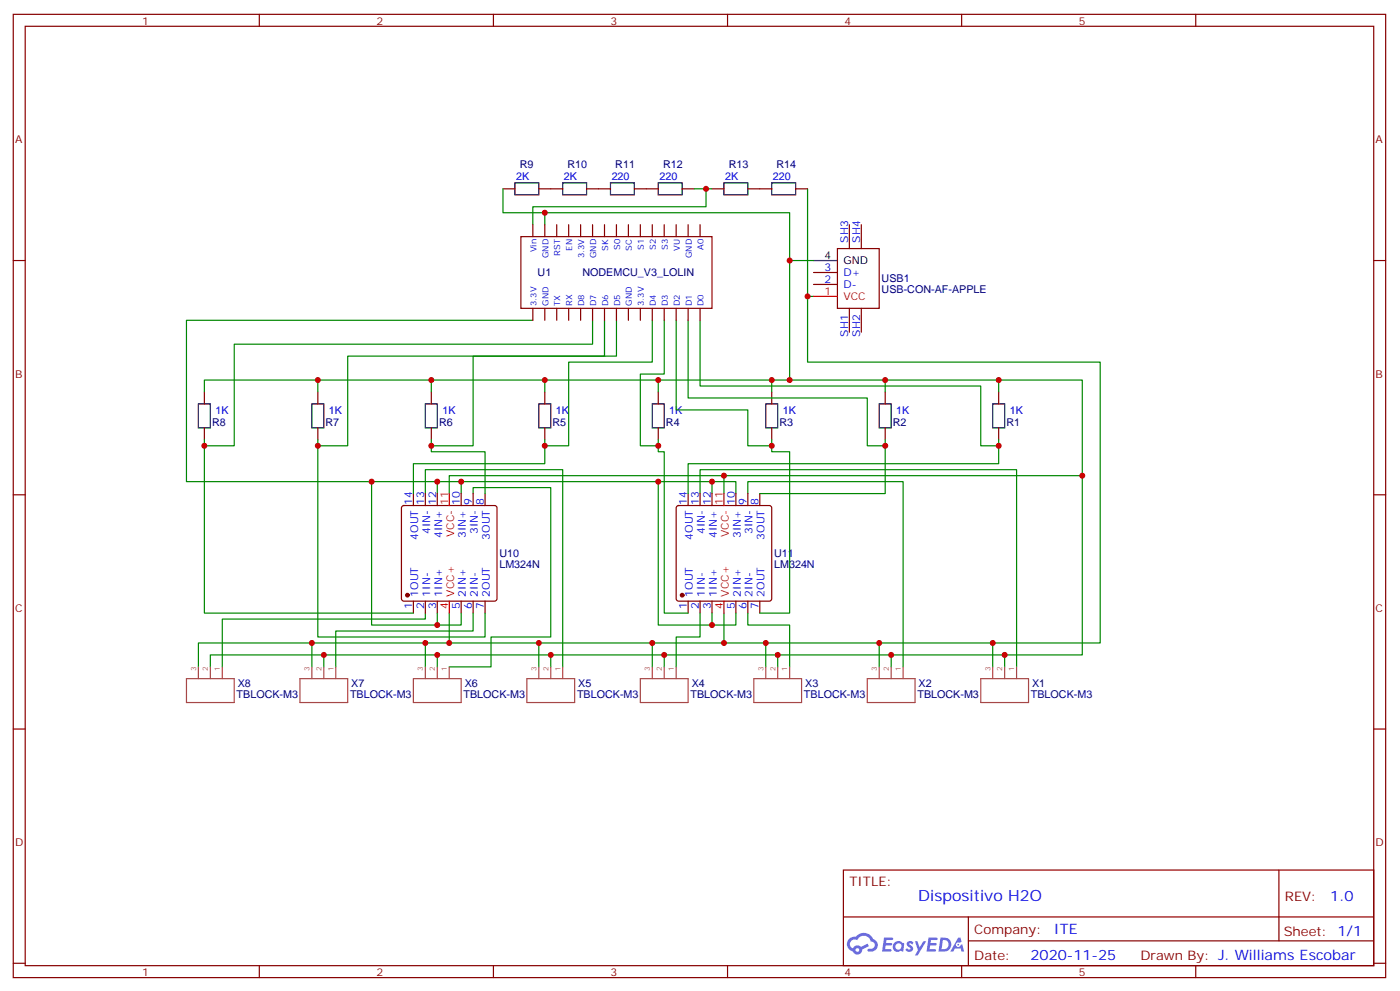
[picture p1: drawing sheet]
<svg xmlns="http://www.w3.org/2000/svg" width="413mm" height="293mm" viewBox="0 0 413 293" stroke-linecap="round" stroke-linejoin="round" font-family="sans-serif">
<g fill="none" stroke="#870000" stroke-width=".35">
<path d="M3.9 4.2h405.4v284.4h-405.4zM7.4 7.8h398.3v277.2h-398.3zM76.6 4.2v3.6M145.7 4.2v3.6M214.9 4.2v3.6M284 4.2v3.6M353.2 4.2v3.6M3.9 76.9h3.5M405.7 76.9h3.6M3.9 146h3.5M405.7 146h3.6M3.9 215.2h3.5"/>
<path d="M405.7 215.2h3.6M249.1 256.8h156.6v28.2h-156.6zM377.7 256.8v20.9M249.1 270.7h156.5M286 277.7h119.6M286 270.7v14.1M3.9 284.3h3.5M76.6 285v3.6M145.7 285v3.6M214.9 285v3.6M284 285v3.6M353.2 285v3.6"/>
<path d="M405.7 284.3h3.6"/>
</g>
<g fill="#5487ff">
<path d="M268.1 278a1.22 1.22 0 0 1 1.7 .3l-.4 .5a.47 .47 0 0 0-.3-.4 .47 .47 0 0 0-.5 .2l.1 .3a1.14 1.14 0 0 1 .8 1.7 1.14 1.14 0 0 1-1.9 0l-.2-.2 .5-.5 .7 .4a.29 .29 0 0 0 .3-.3 .29 .29 0 0 0-.2-.3 1.04 1.04 0 0 1-.6-1.7z"/>
<path d="M261.1 276.8h2.3l.4 .1-.2 .5-1.8 .1-.1 .9h1.5l.3 .3-.4 .4h-1.5l-.2 1.1h1.7l.2 .3-.2 .4h-2.6z"/>
<path d="M274.2 276.8h2.4l.3 .1-.1 .5-1.8 .1-.2 .9h1.6l.3 .3-.4 .4h-1.6l-.1 1.1h1.7l.2 .3-.2 .4h-2.7z"/>
<path d="M283 276.8h.7l.3 1.2-.6 .3a.69 .69 0 0 0-1 .3 .69 .69 0 0 0 .4 1 .69 .69 0 0 0 .9-.7l.5-.2 .6 2.2h-.8l-.3-.9h-1.7l-.5 .9h-.8z"/>
<path d="M270.2 277.8h.8l.6 1.9 1.1-1.9h.9l-2.6 4.2h-.8l.9-1.5z"/>
<path d="M277.8 276.8l-.6 4.1h1.3a2.11 2.11 0 0 0 2.5-2.1 2.11 2.11 0 0 0-2.5-2zM278.5 277.5a1.39 1.39 0 0 1 1.7 1.4 1.39 1.39 0 0 1-1.8 1.3h-.3z"/>
<path d="M264.1 278.4a1.54 1.54 0 0 0-.1 2.1 1.54 1.54 0 0 0 2.1 .2l.7 .2 .3-2.3-.2-.2-.4-.1a1.49 1.49 0 0 0-2.4 .1zM264.3 279.4a.95 .95 0 0 1 1.9 0 .95 .95 0 0 1-1.9 0z"/>
<path d="M250.8 277.1a2.18 2.18 0 0 0 1.1 3.7 1.44 1.44 0 0 0 1.6 1 1.44 1.44 0 0 0 1.2-1.5l2-1-.5-.8-1.9 1a1.47 1.47 0 0 0-2.4 .5 1.39 1.39 0 0 1-.7-2 1.39 1.39 0 0 1 2-.5 2.12 2.12 0 0 1 2.2-1.3 2.12 2.12 0 0 1 1.9 1.7 1.14 1.14 0 0 1 1 1.4 1.14 1.14 0 0 1-1.6 .8 .43 .43 0 0 0-.5 .3 .43 .43 0 0 0 .4 .5 1.98 1.98 0 0 0 2.5-1.2 1.98 1.98 0 0 0-1.2-2.5 3.1 3.1 0 0 0-5.3-.7l-.9 .1zM252.7 280.4a.55 .55 0 0 1 1.1 0 .55 .55 0 0 1-1.1 0z"/>
<circle cx="283" cy="278.9" r=".26"/>
</g>
<g fill="none" stroke="#008700" stroke-width=".35">
<path d="M148.6 55.7v7.1h84.6v14.1M205 55.7h5.3M208.5 55.7v5.3h-51.1v5.3M238.5 55.7v31.8h1.8M160.9 62.8v3.5M240.3 76.9h-7.1v35.3h61.8v3.5M157.4 94.5h-102.3v47.7h74.1v3.5M175 94.5v7.1h-105.8v30h-8.8M178.5 94.5v10.6h-75.8v26.5h-8.8M182.1 94.5v10.6h-42.4v26.5h-12.3M192.7 94.5v12.4h-24.7v24.7h-7.1M196.2 94.5v15.9h-7.1v21.2h5.3"/>
<path d="M199.7 94.5v26.5h21.2v10.6h7M203.2 94.5v23h53v14.1h5.2M206.8 94.5v19.4h82.9v17.7h5.3M238.5 87.5v19.4h86.4v82.9h-31.7v7M93.9 112.2v3.5M127.4 112.2v3.5M160.9 112.2v3.5M194.4 112.2v3.5M227.9 112.2v3.5M233.2 112.2h-172.8v3.5M261.4 112.2v3.5M295 112.2h24.7v81.1h-23v3.5"/>
<path d="M60.4 129.8v51.2h61.7M93.9 129.8v58.2h49.4v-7M127.4 129.8v3.5h15.9v12.4M160.9 129.8v7.1h-38.8v8.8M194.4 129.8v3.5h1.8v47.7h7M227.9 129.8v3.5h5.3v47.7h-8.8M261.4 129.8v15.9h-37M295 129.8v7.1h-91.8v8.8M109.7 142.2v42.3h19.5v-3.5M125.6 145.7v-7.1h40.6v58.2M129.2 142.2h81.1v3.5M136.2 142.2v3.5"/>
<path d="M139.7 145.7v-1.8h23v44.1h-17.7v8.8h-12.3M194.4 142.2v42.3h15.9v-3.5M206.8 145.7v-7.1h93.4v58.2M210.3 142.2h7v3.5M213.8 140.4h-81.1v5.3M220.9 145.7v-3.5h45.8v54.6M319.7 140.4h-105.9v5.3M92.1 189.8h-33.5v7M95.6 193.3h-33.5v3.5M125.6 181v1.7h-59.9v14.1M125.6 189.8h-33.5v7M129.2 193.3h-33.6v3.5"/>
<path d="M132.7 181v8.8M136.2 181v3.5h-7M139.7 181v5.3h-40.5v10.5M159.1 189.8h-33.5v7M162.7 193.3h-33.5v3.5M192.7 189.8h-33.6v7M196.2 193.3h-33.5v3.5M206.8 181v7h-7.1v8.8M213.8 181v8.8M217.3 181v3.5h-7M220.9 181v3.5h12.3v12.3M226.2 189.8h-33.5v7"/>
<path d="M229.7 193.3h-33.5v3.5M259.7 189.8h-33.5v7M263.2 193.3h-33.5v3.5M293.2 189.8h-33.5v7M296.7 193.3h-33.5v3.5"/>
</g>
<g fill="none" stroke="#870000" stroke-width=".35">
<path d="M148.6 55.7h3.5M159.1 55.7h7.1M173.2 55.7h7.1M187.4 55.7h7M201.5 55.7h3.5M210.3 55.7h3.5M220.9 55.7h7M235 55.7h3.5M153.8 69.8h56.5v21.2h-56.5zM157.4 66.3v3.5M160.9 66.3v3.5M164.4 66.3v3.5"/>
<path d="M168 66.3v3.5M171.5 66.3v3.5M175 66.3v3.5M178.5 66.3v3.5M182.1 66.3v3.5M185.6 66.3v3.5M189.1 66.3v3.5M192.7 66.3v3.5M196.2 66.3v3.5M199.7 66.3v3.5M203.2 66.3v3.5M206.8 66.3v3.5"/>
<path d="M247.3 73.4h12.4v17.6h-12.4zM250.9 66.3v7.1M254.4 66.3v7.1M157.4 91v3.5M160.9 91v3.5M164.4 91v3.5M168 91v3.5M171.5 91v3.5M175 91v3.5M178.5 91v3.5M182.1 91v3.5M185.6 91v3.5"/>
<path d="M189.1 91v3.5M192.7 91v3.5M196.2 91v3.5M199.7 91v3.5M203.2 91v3.5M206.8 91v3.5M240.3 84h7M240.3 80.4h7M250.9 91v7.1M254.4 91v7.1M60.4 115.7v3.5M93.9 115.7v3.5"/>
<path d="M127.4 115.7v3.5M160.9 115.7v3.5M194.4 115.7v3.5M227.9 115.7v3.5M261.4 115.7v3.5M295 115.7v3.5M60.4 126.3v3.5M93.9 126.3v3.5M127.4 126.3v3.5M160.9 126.3v3.5M194.4 126.3v3.5M227.9 126.3v3.5"/>
<path d="M261.4 126.3v3.5M295 126.3v3.5M118.8 149.4l.5-.2h26.8l.5 .2 .2 .5v26.8l-.2 .5-.5 .2h-26.8l-.5-.2-.2-.5v-26.8zM122.1 145.7v3.5M125.6 145.7v3.5M129.2 145.7v3.5M136.2 145.7v3.5M139.7 145.7v3.5M143.3 145.7v3.5M199.9 149.4l.5-.2h26.8l.5 .2 .2 .5v26.8l-.2 .5-.5 .2h-26.8l-.5-.2-.2-.5v-26.8zM203.2 145.7v3.5M206.8 145.7v3.5"/>
<path d="M210.3 145.7v3.5M217.3 145.7v3.5M220.9 145.7v3.5M224.4 145.7v3.5M122.1 177.4v3.6M125.6 177.4v3.6M129.2 177.4v3.6M136.2 177.4v3.6M139.7 177.4v3.6M143.3 177.4v3.6M203.2 177.4v3.6M206.8 177.4v3.6"/>
<path d="M210.3 177.4v3.6M217.3 177.4v3.6M220.9 177.4v3.6M224.4 177.4v3.6"/>
</g>
<g fill="#870000" stroke="#870000" stroke-width=".35">
<circle cx="201.5" cy="175.7" r=".53"/>
<circle cx="120.3" cy="175.7" r=".53"/>
</g>
<path d="M240.3 87.5h7M132.7 145.7v3.5M213.8 145.7v3.5M132.7 177.4v3.6M213.8 177.4v3.6" fill="none" stroke="#f00" stroke-width=".35"/>
<g fill="none" stroke="#000" stroke-width=".35">
<path d="M152.1 54h7v3.5h-7zM166.2 54h7v3.5h-7zM180.3 54h7.1v3.5h-7.1zM194.4 54h7.1v3.5h-7.1zM213.8 54h7.1v3.5h-7.1zM227.9 54h7.1v3.5h-7.1zM240.3 76.9h7M58.6 119.2h3.5v7.1h-3.5zM92.1 119.2h3.5v7.1h-3.5zM125.6 119.2h3.6v7.1h-3.6zM159.1 119.2h3.6v7.1h-3.6zM192.7 119.2h3.5v7.1h-3.5z"/>
<path d="M226.2 119.2h3.5v7.1h-3.5zM259.7 119.2h3.5v7.1h-3.5zM293.2 119.2h3.5v7.1h-3.5z"/>
</g>
<g fill="none" stroke="#a64a4a" stroke-width=".35">
<path d="M58.6 196.8v3.5M62.1 196.8v3.5M65.7 196.8v3.5M92.1 196.8v3.5M95.6 196.8v3.5M99.2 196.8v3.5M125.6 196.8v3.5M129.2 196.8v3.5M132.7 196.8v3.5M159.1 196.8v3.5M162.7 196.8v3.5M166.2 196.8v3.5"/>
<path d="M192.7 196.8v3.5M196.2 196.8v3.5M199.7 196.8v3.5M226.2 196.8v3.5M229.7 196.8v3.5M233.2 196.8v3.5M259.7 196.8v3.5M263.2 196.8v3.5M266.7 196.8v3.5M293.2 196.8v3.5M296.7 196.8v3.5M300.2 196.8v3.5"/>
<path d="M55.1 200.3h14.1v7.1h-14.1zM88.6 200.3h14.1v7.1h-14.1zM122.1 200.3h14.1v7.1h-14.1zM155.6 200.3h14.1v7.1h-14.1zM189.1 200.3h14.1v7.1h-14.1zM222.6 200.3h14.1v7.1h-14.1zM256.2 200.3h14.1v7.1h-14.1zM289.7 200.3h14.1v7.1h-14.1z"/>
</g>
<g fill="#c00">
<circle cx="129.2" cy="184.5" r=".88"/>
<circle cx="109.7" cy="142.2" r=".88"/>
<circle cx="210.3" cy="184.5" r=".88"/>
<circle cx="194.4" cy="142.2" r=".88"/>
<circle cx="136.2" cy="142.2" r=".88"/>
<circle cx="210.3" cy="142.2" r=".88"/>
<circle cx="129.2" cy="142.2" r=".88"/>
<circle cx="213.8" cy="140.4" r=".88"/>
<circle cx="319.7" cy="140.4" r=".88"/>
<circle cx="132.7" cy="189.8" r=".88"/>
<circle cx="213.8" cy="189.8" r=".88"/>
<circle cx="92.1" cy="189.8" r=".88"/>
<circle cx="125.6" cy="189.8" r=".88"/>
<circle cx="159.1" cy="189.8" r=".88"/>
<circle cx="192.7" cy="189.8" r=".88"/>
<circle cx="226.2" cy="189.8" r=".88"/>
<circle cx="259.7" cy="189.8" r=".88"/>
<circle cx="293.2" cy="189.8" r=".88"/>
<circle cx="238.5" cy="87.5" r=".88"/>
<circle cx="227.9" cy="131.6" r=".88"/>
<circle cx="160.9" cy="62.8" r=".88"/>
<circle cx="208.5" cy="55.7" r=".88"/>
<circle cx="233.2" cy="76.9" r=".88"/>
<circle cx="60.4" cy="131.6" r=".88"/>
<circle cx="93.9" cy="131.6" r=".88"/>
<circle cx="127.4" cy="131.6" r=".88"/>
<circle cx="160.9" cy="131.6" r=".88"/>
<circle cx="194.4" cy="131.6" r=".88"/>
<circle cx="261.4" cy="131.6" r=".88"/>
<circle cx="295" cy="131.6" r=".88"/>
<circle cx="95.6" cy="193.3" r=".88"/>
<circle cx="129.2" cy="193.3" r=".88"/>
<circle cx="162.7" cy="193.3" r=".88"/>
<circle cx="196.2" cy="193.3" r=".88"/>
<circle cx="229.7" cy="193.3" r=".88"/>
<circle cx="263.2" cy="193.3" r=".88"/>
<circle cx="296.7" cy="193.3" r=".88"/>
<circle cx="295" cy="112.2" r=".88"/>
<circle cx="93.9" cy="112.2" r=".88"/>
<circle cx="127.4" cy="112.2" r=".88"/>
<circle cx="160.9" cy="112.2" r=".88"/>
<circle cx="194.4" cy="112.2" r=".88"/>
<circle cx="227.9" cy="112.2" r=".88"/>
<circle cx="233.2" cy="112.2" r=".88"/>
<circle cx="261.4" cy="112.2" r=".88"/>
</g>
<text font-size="4.6" fill="#00f" x="271.2" y="265.8">Dispositivo H2O</text>
<g font-size="4.2" fill="#00f">
<text x="392.9" y="266.1">1.0</text>
<text x="311.3" y="275.6">ITE</text>
<text x="304.3" y="283.4">2020-11-25</text>
</g>
<g font-size="3.9" fill="#800">
<text x="250.9" y="261.4">TITLE:</text>
<text x="379.5" y="266.1">REV:</text>
<text x="287.8" y="275.6">Company:</text>
<text x="379.1" y="276.2">Sheet: 1/1</text>
<text x="287.8" y="283.3">Date:</text>
<text x="336.8" y="283.4">Drawn By: J. Williams Escobar</text>
</g>
<g font-size="3.2" fill="#800">
<text x="42" y="7.2">1</text>
<text x="111.2" y="7.2">2</text>
<text x="180.3" y="7.2">3</text>
<text x="249.4" y="7.2">4</text>
<text x="318.6" y="7.2">5</text>
<text x="4.4" y="42.3">A</text>
<text x="406.3" y="42.3">A</text>
<text x="4.4" y="111.5">B</text>
<text x="406.3" y="111.5">B</text>
<text x="4.4" y="180.6">C</text>
<text x="406.3" y="180.6">C</text>
<text x="4.4" y="249.8">D</text>
<text x="406.3" y="249.8">D</text>
<text x="42" y="288">1</text>
<text x="111.2" y="288">2</text>
<text x="180.3" y="288">3</text>
<text x="249.4" y="288">4</text>
<text x="318.6" y="288">5</text>
</g>
<g font-size="3.2" fill="#00f">
<text x="152.4" y="53.3">2K</text>
<text x="166.5" y="53.3">2K</text>
<text x="180.7" y="53.3">220</text>
<text x="194.8" y="53.3">220</text>
<text x="214.2" y="53.3">2K</text>
<text x="228.3" y="53.3">220</text>
<text x="250.5" y="71.6" transform="rotate(-90 250.5 71.6)">SH3</text>
<text x="254" y="71.6" transform="rotate(-90 254 71.6)">SH4</text>
<text x="243.6" y="83.6">2</text>
<text x="243.6" y="80.1">3</text>
<text x="249.1" y="81.5">D+</text>
<text x="249.1" y="85">D-</text>
<text x="250.5" y="99.3" transform="rotate(-90 250.5 99.3)">SH1</text>
<text x="254" y="99.3" transform="rotate(-90 254 99.3)">SH2</text>
<text x="63.6" y="122.1">1K</text>
<text x="97.1" y="122.1">1K</text>
<text x="130.7" y="122.1">1K</text>
<text x="164.2" y="122.1">1K</text>
<text x="197.7" y="122.1">1K</text>
<text x="231.2" y="122.1">1K</text>
<text x="264.7" y="122.1">1K</text>
<text x="298.2" y="122.1">1K</text>
<text x="121.7" y="149" transform="rotate(-90 121.7 149)">14</text>
<text x="125.3" y="149" transform="rotate(-90 125.3 149)">13</text>
<text x="128.8" y="149" transform="rotate(-90 128.8 149)">12</text>
<text x="135.9" y="149" transform="rotate(-90 135.9 149)">10</text>
<text x="139.4" y="149" transform="rotate(-90 139.4 149)">9</text>
<text x="142.9" y="149" transform="rotate(-90 142.9 149)">8</text>
<text x="202.9" y="149" transform="rotate(-90 202.9 149)">14</text>
<text x="206.4" y="149" transform="rotate(-90 206.4 149)">13</text>
<text x="209.9" y="149" transform="rotate(-90 209.9 149)">12</text>
<text x="217" y="149" transform="rotate(-90 217 149)">10</text>
<text x="220.5" y="149" transform="rotate(-90 220.5 149)">9</text>
<text x="224" y="149" transform="rotate(-90 224 149)">8</text>
<text x="123.5" y="159.3" transform="rotate(-90 123.5 159.3)">4OUT</text>
<text x="127" y="157.7" transform="rotate(-90 127 157.7)">4IN-</text>
<text x="130.6" y="158.9" transform="rotate(-90 130.6 158.9)">4IN+</text>
<text x="137.6" y="158.9" transform="rotate(-90 137.6 158.9)">3IN+</text>
<text x="141.1" y="157.7" transform="rotate(-90 141.1 157.7)">3IN-</text>
<text x="144.7" y="159.3" transform="rotate(-90 144.7 159.3)">3OUT</text>
<text x="204.6" y="159.3" transform="rotate(-90 204.6 159.3)">4OUT</text>
<text x="208.2" y="157.7" transform="rotate(-90 208.2 157.7)">4IN-</text>
<text x="211.7" y="158.9" transform="rotate(-90 211.7 158.9)">4IN+</text>
<text x="218.8" y="158.9" transform="rotate(-90 218.8 158.9)">3IN+</text>
<text x="222.3" y="157.7" transform="rotate(-90 222.3 157.7)">3IN-</text>
<text x="225.8" y="159.3" transform="rotate(-90 225.8 159.3)">3OUT</text>
<text x="121.7" y="179.6" transform="rotate(-90 121.7 179.6)">1</text>
<text x="123.5" y="176.1" transform="rotate(-90 123.5 176.1)">1OUT</text>
<text x="125.3" y="179.6" transform="rotate(-90 125.3 179.6)">2</text>
<text x="127" y="176.1" transform="rotate(-90 127 176.1)">1IN-</text>
<text x="128.8" y="179.6" transform="rotate(-90 128.8 179.6)">3</text>
<text x="130.6" y="176.1" transform="rotate(-90 130.6 176.1)">1IN+</text>
<text x="135.9" y="179.6" transform="rotate(-90 135.9 179.6)">5</text>
<text x="137.6" y="176.1" transform="rotate(-90 137.6 176.1)">2IN+</text>
<text x="139.4" y="179.6" transform="rotate(-90 139.4 179.6)">6</text>
<text x="141.1" y="176.1" transform="rotate(-90 141.1 176.1)">2IN-</text>
<text x="142.9" y="179.6" transform="rotate(-90 142.9 179.6)">7</text>
<text x="144.7" y="176.1" transform="rotate(-90 144.7 176.1)">2OUT</text>
<text x="202.9" y="179.6" transform="rotate(-90 202.9 179.6)">1</text>
<text x="204.6" y="176.1" transform="rotate(-90 204.6 176.1)">1OUT</text>
<text x="206.4" y="179.6" transform="rotate(-90 206.4 179.6)">2</text>
<text x="208.2" y="176.1" transform="rotate(-90 208.2 176.1)">1IN-</text>
<text x="209.9" y="179.6" transform="rotate(-90 209.9 179.6)">3</text>
<text x="211.7" y="176.1" transform="rotate(-90 211.7 176.1)">1IN+</text>
<text x="217" y="179.6" transform="rotate(-90 217 179.6)">5</text>
<text x="218.8" y="176.1" transform="rotate(-90 218.8 176.1)">2IN+</text>
<text x="220.5" y="179.6" transform="rotate(-90 220.5 179.6)">6</text>
<text x="222.3" y="176.1" transform="rotate(-90 222.3 176.1)">2IN-</text>
<text x="224" y="179.6" transform="rotate(-90 224 179.6)">7</text>
<text x="225.8" y="176.1" transform="rotate(-90 225.8 176.1)">2OUT</text>
</g>
<g font-size="3.2" fill="#000080">
<text x="153.5" y="49.7">R9</text>
<text x="167.6" y="49.7">R10</text>
<text x="181.7" y="49.7">R11</text>
<text x="195.8" y="49.7">R12</text>
<text x="215.2" y="49.7">R13</text>
<text x="229.4" y="49.7">R14</text>
<text x="158.8" y="81.6">U1</text>
<text x="172" y="81.6">NODEMCU_V3_LOLIN</text>
<text x="260.4" y="83.3">USB1</text>
<text x="260.4" y="86.4">USB-CON-AF-APPLE</text>
<text x="62.6" y="125.7">R8</text>
<text x="96.1" y="125.7">R7</text>
<text x="129.7" y="125.7">R6</text>
<text x="163.2" y="125.7">R5</text>
<text x="196.7" y="125.7">R4</text>
<text x="230.2" y="125.7">R3</text>
<text x="263.7" y="125.7">R2</text>
<text x="297.2" y="125.7">R1</text>
<text x="147.5" y="167.6">LM324N</text>
<text x="147.5" y="164.4">U10</text>
<text x="228.6" y="167.6">LM324N</text>
<text x="228.6" y="164.4">U11</text>
<text x="70.2" y="202.8">X8</text>
<text x="103.8" y="202.8">X7</text>
<text x="137.3" y="202.8">X6</text>
<text x="170.8" y="202.8">X5</text>
<text x="204.3" y="202.8">X4</text>
<text x="237.8" y="202.8">X3</text>
<text x="271.3" y="202.8">X2</text>
<text x="304.8" y="202.8">X1</text>
<text x="69.9" y="206">TBLOCK-M3</text>
<text x="103.4" y="206">TBLOCK-M3</text>
<text x="136.9" y="206">TBLOCK-M3</text>
<text x="170.4" y="206">TBLOCK-M3</text>
<text x="203.9" y="206">TBLOCK-M3</text>
<text x="237.5" y="206">TBLOCK-M3</text>
<text x="271" y="206">TBLOCK-M3</text>
<text x="304.5" y="206">TBLOCK-M3</text>
</g>
<g font-size="3.2">
<text x="243.6" y="76.6">4</text>
<text x="249.1" y="78">GND</text>
</g>
<g font-size="3.2" fill="#f00">
<text x="243.6" y="87.1">1</text>
<text x="249.1" y="88.5">VCC</text>
<text x="132.3" y="149" transform="rotate(-90 132.3 149)">11</text>
<text x="213.5" y="149" transform="rotate(-90 213.5 149)">11</text>
<text x="134.1" y="158.6" transform="rotate(-90 134.1 158.6)">VCC-</text>
<text x="215.2" y="158.6" transform="rotate(-90 215.2 158.6)">VCC-</text>
<text x="132.3" y="179.6" transform="rotate(-90 132.3 179.6)">4</text>
<text x="134.1" y="176.1" transform="rotate(-90 134.1 176.1)">VCC+</text>
<text x="213.5" y="179.6" transform="rotate(-90 213.5 179.6)">4</text>
<text x="215.2" y="176.1" transform="rotate(-90 215.2 176.1)">VCC+</text>
</g>
<g font-size="2.5" fill="#00f">
<text x="158.4" y="74.5" transform="rotate(-90 158.4 74.5)">Vin</text>
<text x="162" y="76.2" transform="rotate(-90 162 76.2)">GND</text>
<text x="165.5" y="75.5" transform="rotate(-90 165.5 75.5)">RST</text>
<text x="169" y="74" transform="rotate(-90 169 74)">EN</text>
<text x="172.5" y="76.3" transform="rotate(-90 172.5 76.3)">3.3V</text>
<text x="176.1" y="76.2" transform="rotate(-90 176.1 76.2)">GND</text>
<text x="179.6" y="73.9" transform="rotate(-90 179.6 73.9)">SK</text>
<text x="183.1" y="73.8" transform="rotate(-90 183.1 73.8)">S0</text>
<text x="186.7" y="74" transform="rotate(-90 186.7 74)">SC</text>
<text x="190.2" y="73.8" transform="rotate(-90 190.2 73.8)">S1</text>
<text x="193.7" y="73.8" transform="rotate(-90 193.7 73.8)">S2</text>
<text x="197.2" y="73.8" transform="rotate(-90 197.2 73.8)">S3</text>
<text x="200.8" y="74" transform="rotate(-90 200.8 74)">VU</text>
<text x="204.3" y="76.2" transform="rotate(-90 204.3 76.2)">GND</text>
<text x="207.8" y="73.8" transform="rotate(-90 207.8 73.8)">A0</text>
<text x="158.4" y="90.3" transform="rotate(-90 158.4 90.3)">3.3V</text>
<text x="162" y="90.3" transform="rotate(-90 162 90.3)">GND</text>
<text x="165.5" y="90.3" transform="rotate(-90 165.5 90.3)">TX</text>
<text x="169" y="90.3" transform="rotate(-90 169 90.3)">RX</text>
<text x="172.5" y="90.3" transform="rotate(-90 172.5 90.3)">D8</text>
<text x="176.1" y="90.3" transform="rotate(-90 176.1 90.3)">D7</text>
<text x="179.6" y="90.3" transform="rotate(-90 179.6 90.3)">D6</text>
<text x="183.1" y="90.3" transform="rotate(-90 183.1 90.3)">D5</text>
<text x="186.7" y="90.3" transform="rotate(-90 186.7 90.3)">GND</text>
<text x="190.2" y="90.3" transform="rotate(-90 190.2 90.3)">3.3V</text>
<text x="193.7" y="90.3" transform="rotate(-90 193.7 90.3)">D4</text>
<text x="197.2" y="90.3" transform="rotate(-90 197.2 90.3)">D3</text>
<text x="200.8" y="90.3" transform="rotate(-90 200.8 90.3)">D2</text>
<text x="204.3" y="90.3" transform="rotate(-90 204.3 90.3)">D1</text>
<text x="207.8" y="90.3" transform="rotate(-90 207.8 90.3)">D0</text>
</g>
<g font-size="2.1" fill="#a54b4b">
<text x="57.9" y="198.2" transform="rotate(-90 57.9 198.2)">3</text>
<text x="61.4" y="198.2" transform="rotate(-90 61.4 198.2)">2</text>
<text x="65" y="198.2" transform="rotate(-90 65 198.2)">1</text>
<text x="91.4" y="198.2" transform="rotate(-90 91.4 198.2)">3</text>
<text x="94.9" y="198.2" transform="rotate(-90 94.9 198.2)">2</text>
<text x="98.5" y="198.2" transform="rotate(-90 98.5 198.2)">1</text>
<text x="124.9" y="198.2" transform="rotate(-90 124.9 198.2)">3</text>
<text x="128.5" y="198.2" transform="rotate(-90 128.5 198.2)">2</text>
<text x="132" y="198.2" transform="rotate(-90 132 198.2)">1</text>
<text x="158.4" y="198.2" transform="rotate(-90 158.4 198.2)">3</text>
<text x="162" y="198.2" transform="rotate(-90 162 198.2)">2</text>
<text x="165.5" y="198.2" transform="rotate(-90 165.5 198.2)">1</text>
<text x="192" y="198.2" transform="rotate(-90 192 198.2)">3</text>
<text x="195.5" y="198.2" transform="rotate(-90 195.5 198.2)">2</text>
<text x="199" y="198.2" transform="rotate(-90 199 198.2)">1</text>
<text x="225.5" y="198.2" transform="rotate(-90 225.5 198.2)">3</text>
<text x="229" y="198.2" transform="rotate(-90 229 198.2)">2</text>
<text x="232.5" y="198.2" transform="rotate(-90 232.5 198.2)">1</text>
<text x="259" y="198.2" transform="rotate(-90 259 198.2)">3</text>
<text x="262.5" y="198.2" transform="rotate(-90 262.5 198.2)">2</text>
<text x="266" y="198.2" transform="rotate(-90 266 198.2)">1</text>
<text x="292.5" y="198.2" transform="rotate(-90 292.5 198.2)">3</text>
<text x="296" y="198.2" transform="rotate(-90 296 198.2)">2</text>
<text x="299.6" y="198.2" transform="rotate(-90 299.6 198.2)">1</text>
</g>
</svg>
